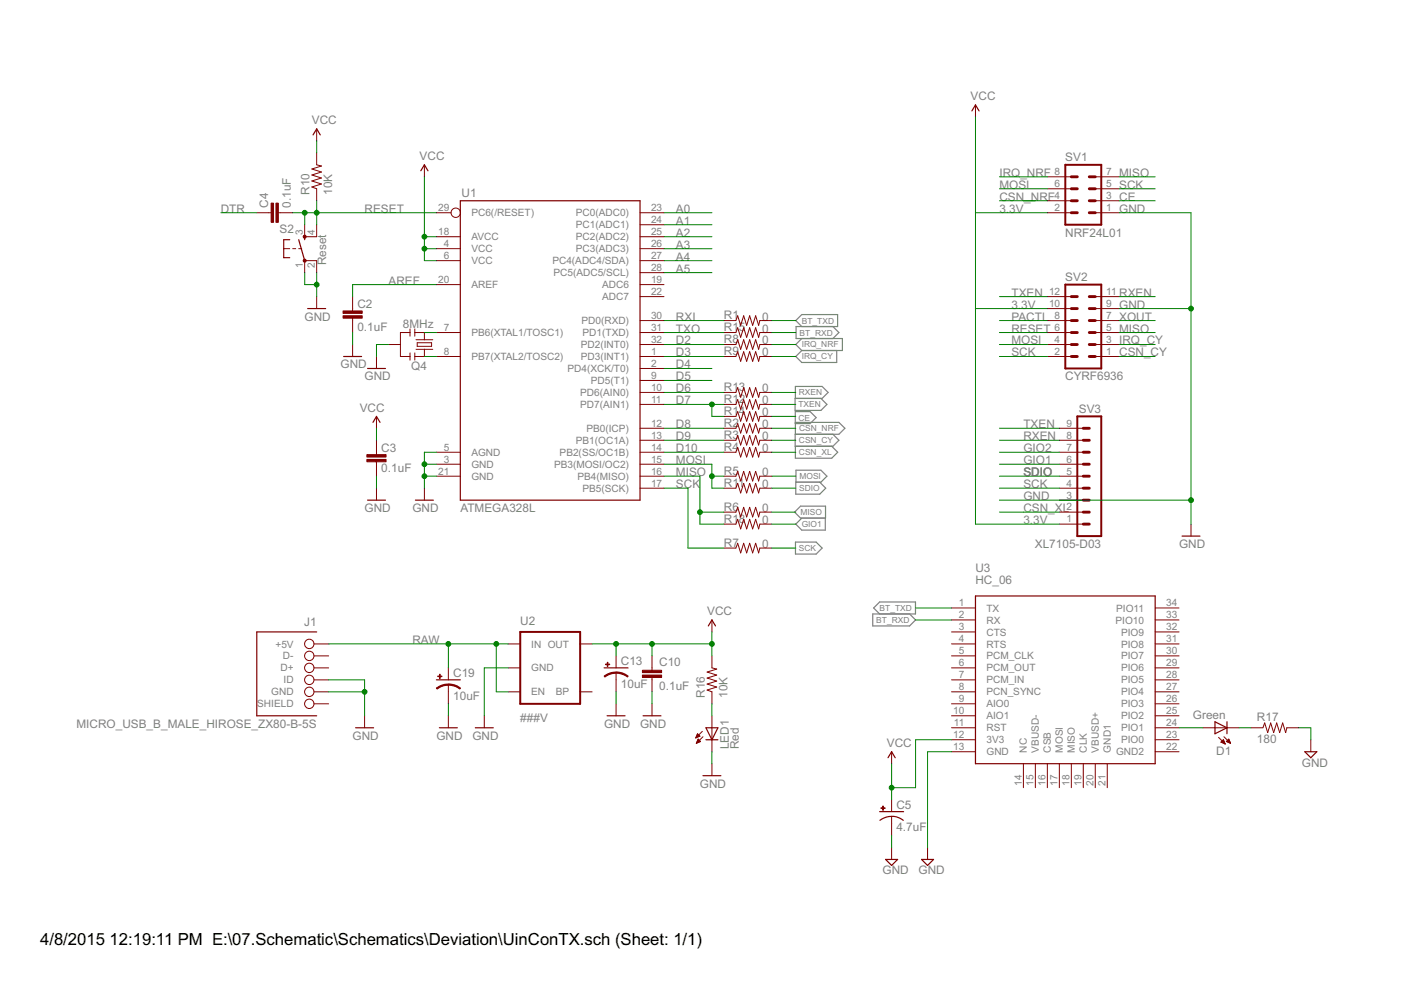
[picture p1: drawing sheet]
<svg xmlns="http://www.w3.org/2000/svg" width="297mm" height="210mm" viewBox="0 0 297 210" stroke-linecap="round" stroke-linejoin="round" font-family="sans-serif">
<g fill="none" stroke="#808080" stroke-width=".25">
<path d="M170 69.2l-1.3-1.2 1.3-1.3h7.6v2.5h-8.8v2.6h9.8v2.5h-8.6M170 74.3l-1.3 1.3 1.3 1.3h7.4v-2.6M170 71.8l-1.3 1.2 1.3 1.3M176.6 69.2l1.3 1.3-1.3 1.3M168.6 87.3h3.2l1.2 1.2-1.2 1.3h-3.2zM168.6 84.5v-2.6h5.7l1.3 1.3-1.3 1.3h-5.7v2.5h5.5l1.2-1.3-1.2-1.2M168.6 92.1v-2.5h9.3l1.2 1.2-1.2 1.3h-9.3v2.5h8l1.3-1.3-1.3-1.2M168.6 94.6v2.6h7.7l1.3-1.3-1.3-1.3M168.5 108.6l1.2-1.3h5.3v2.6h-5.3zM168.7 114.9h4.3l1.3 1.3-1.3 1.3h-4.3zM168.8 102.2v-2.5h5.3l1.2 1.3-1.2 1.2h-5.4v2.6h5.1l1.3-1.3-1.3-1.3M170 109.9l-1.3 1.2 1.3 1.3h5v-2.5"/>
<path d="M186.5 130.2l-1.3-1.3 1.3-1.3h7.6v2.6h-9.1v2.5h7.8l1.3-1.3-1.3-1.2"/>
</g>
<g fill="none" stroke="#800000" stroke-width=".21">
<path d="M67.1 32.4v2.5l1.1 .3-2.1 .6 2.1 .7-2.1 .6 2.1 .6-2.1 .7 2.1 .6-2.1 .6 1 .4v2.6M67.1 27.3v2.6M90 34.9v2.6M206.8 22.2v2.6M222.1 37.5h5M232.2 37.5h5.1M54.4 45.1h3.1M59 45.1h3.1M60.2 52.7h1.2M62.1 52.7h.6M63.3 52.7h.7M64.6 47.6v2.6h2.5v-2.6"/>
<path d="M64.6 57.8v-2.5h2.5v2.5M92.5 52.7h5.1M92.5 50.2h5.1M92.5 55.3h5.1M92.5 45.1h3.1M135.7 52.7h5.1M135.7 50.2h5.1M135.7 55.3h5.1M135.7 57.8h5.1M135.7 47.6h5.1M135.7 45.1h5.1M222.1 45.1h5"/>
<path d="M222.1 42.6h5M222.1 40h5M232.2 45.1h5.1M232.2 42.6h5.1M232.2 40h5.1M67.1 62.9v2.5M74.8 62.9v3M74.8 67.5v3M74.8 73v2.6M79.8 75.6v2.5M82.4 73h2.5M86.9 70.5h-2v5.1h2"/>
<path d="M86.9 69.7v1.6M86.9 74.8v1.5M87.9 70.5h2.1v1.5M87.9 69.7v1.6M87.9 74.8v1.5M88.2 72h3.6M88.2 74.1h3.6M88.5 72.7h3v.7h-3zM90 74.1v1.5h-2.1M92.5 70.5h5.1M92.5 75.6h5.1M92.5 60.3h5.1"/>
<path d="M135.7 70.5h5.1M135.7 75.6h5.1M135.7 73h5.1M135.7 60.3h5.1M135.7 78.1h5.1M135.7 68h5.1M135.7 62.9h5.1M153.5 70.5h2.5l.4-1 .6 2 .7-2 .6 2 .6-2 .7 2 .6-2 .6 2 .3-1h2.5M153.5 75.6h2.5l.4-1 .6 2 .7-2 .6 2 .6-2 .7 2 .6-2 .6 2 .3-1h2.5M153.5 73h2.5l.4-1 .6 2.1 .7-2.1 .6 2.1 .6-2.1 .7 2.1 .6-2.1 .6 2.1 .3-1.1h2.5M153.5 68h2.5l.4-1 .6 2 .7-2 .6 2 .6-2 .7 2 .6-2 .6 2 .3-1h2.5M222.1 70.5h5"/>
<path d="M222.1 75.6h5M222.1 73h5M222.1 68h5M222.1 62.9h5M222.1 65.4h5M232.2 70.5h5.1M232.2 75.6h5.1M232.2 73h5.1M232.2 68h5.1M232.2 62.9h5.1M232.2 65.4h5.1M79.8 88.3v2.5"/>
<path d="M79.8 93.3v3.1M79.8 97.9v3.1M92.5 98.4h5.1M92.5 95.9h5.1M135.7 98.4h5.1M135.7 95.9h5.1M135.7 93.3h5.1M135.7 90.8h5.1M135.7 85.7h5.1M135.7 83.2h5.1M135.7 80.7h5.1M153.5 95.9h2.5l.4-1 .6 2 .7-2 .6 2 .6-2 .7 2 .6-2 .6 2 .3-1h2.5"/>
<path d="M153.5 93.3h2.5l.4-1 .6 2.1 .7-2.1 .6 2.1 .6-2.1 .7 2.1 .6-2.1 .6 2.1 .3-1.1h2.5M153.5 90.8h2.5l.4-1 .6 2 .7-2 .6 2 .6-2 .7 2 .6-2 .6 2 .3-1h2.5M153.5 85.7h2.5l.4-1 .6 2.1 .7-2.1 .6 2.1 .6-2.1 .7 2.1 .6-2.1 .6 2.1 .3-1.1h2.5M153.5 83.2h2.5l.4-1 .6 2 .7-2 .6 2 .6-2 .7 2 .6-2 .6 2 .3-1h2.5M153.5 88.3h2.5l.4-1 .6 2 .7-2 .6 2 .6-2 .7 2 .6-2 .6 2 .3-1h2.5M224.6 98.4h5.1M224.6 95.9h5.1M224.6 93.3h5.1M224.6 90.8h5.1M79.8 103.5v2.5M90 103.5v2.5M92.5 101h5.1"/>
<path d="M135.7 103.5h5.1M135.7 101h5.1M153.5 103.5h2.5l.4-1 .6 2 .7-2 .6 2 .6-2 .7 2 .6-2 .6 2 .3-1h2.5M153.5 101h2.5l.4-1.1 .6 2.1 .7-2.1 .6 2.1 .6-2.1 .7 2.1 .6-2.1 .6 2.1 .3-1h2.5M153.5 111.1h2.5l.4-1 .6 2 .7-2 .6 2 .6-2 .7 2 .6-2 .6 2 .3-1h2.5M153.5 108.6h2.5l.4-1 .6 2 .7-2 .6 2 .6-2 .7 2 .6-2 .6 2 .3-1h2.5M153.5 116.2h2.5l.4-1 .6 2 .7-2 .6 2 .6-2 .7 2 .6-2 .6 2 .3-1h2.5M224.6 103.5h5.1M224.6 101h5.1M224.6 111.1h5.1M224.6 108.6h5.1M224.6 106h5.1"/>
<path d="M252.5 111.1v2.6M66.6 136.5h3.1M66.6 139.1h3.1M107.8 136.5h2.5M123 136.5h2.5M130.6 139.1v2.5M138.2 139.1v3M150.9 139.1v2.5l1.1 .3-2.1 .6 2.1 .6-2.1 .7 2.1 .6-2.1 .6 2.1 .7-2.1 .6 1 .4v2.5M150.9 131.4v2.6M201.7 136.5h5.1M201.7 128.9h5.1M201.7 131.4h5.1"/>
<path d="M201.7 134h5.1M201.7 139.1h5.1M244.9 136.5h5.1M244.9 128.9h5.1M244.9 131.4h5.1M244.9 134h5.1M244.9 139.1h5.1M66.6 141.6h3.1M66.6 146.7h3.1M66.6 144.1h3.1M66.6 149.2h3.1M77.3 151.8v2.5"/>
<path d="M95.1 141.6v2.5M95.1 145.2v4M95.1 151.8v2.5M102.7 151.8v2.5M107.8 141.6h2.5M107.8 146.7h2.5M123 146.7h2.5M130.6 142.6v4.1M130.6 149.2v2.6M138.2 143.6v3.1M138.2 149.2v2.6M147.6 156.4h.1"/>
<path d="M147.6 156.3h.4M147.6 156.1h.7M147.6 157.6h.1M147.7 156h.6M147.7 157.5h.3M147.7 155.9h.5M147.7 157.4h.5M147.8 155.8h.3M147.8 157.2h.7M147.8 155.7h.2M147.8 157.1h.6M147.9 155.6l.5 .5-.9 .4z"/>
<path d="M147.9 157h.4M148 156.9h.2M148 156.7h.1M148 156.7l-.4 .9M148 156.7l.5 .5M148.5 157.2l-.9 .4M148.9 155.1l-1.4 1.4M149 156.2l-1.4 1.4M150.9 151.8v7.6M189 159.4v2.5M201.7 156.8h5.1M201.7 141.6h5.1"/>
<path d="M201.7 146.7h5.1M201.7 144.1h5.1M201.7 149.2h5.1M201.7 151.8h5.1M201.7 154.3h5.1M201.7 159.4h5.1M244.9 156.8h5.1M244.9 141.6h5.1M244.9 146.7h5.1M244.9 144.1h5.1M244.9 149.2h5.1M244.9 151.8h5.1"/>
<path d="M244.9 154.3h5.1M244.9 159.4h5.1M255.1 154.3h7.6M258.4 156.3l1.4 1.4M258.9 157.4l.9 .3M258.9 157.4h.7M259 157.2h.5M259.1 157.1h.4M259.2 157.5h.5M259.2 157h.2M259.4 156.9h.1M259.4 156.8l-.5 .6"/>
<path d="M259.4 156.8l.4 .9M259.4 157.6h.3M259.5 156.2l1.4 1.4M259.7 157.7h.1M260 157.2h.8M260.1 157.1h.6M260.2 157h.4M260.3 157.4h.5M260.4 156.9h.2M260.5 156.7h.1M260.5 156.7l-.5 .5 .9 .4M260.5 156.7l.4 .9"/>
<path d="M260.6 157.5h.3M260.9 157.6h.1M265.2 154.3h2.6l.3-1 .7 2 .6-2 .6 2 .7-2 .6 2 .6-2 .7 2 .2-1h2.6M277.9 156.8v2.6M150.9 161.9v2.6M189 169.5v2.6M189 173.1v4M189 179.7v2.5M196.7 179.7v2.5M217 161.9v5.1M219.5 161.9v5.1M222.1 161.9v5.1"/>
<path d="M224.6 161.9v5.1M227.1 161.9v5.1M229.7 161.9v5.1M232.2 161.9v5.1M234.8 161.9v5.1"/>
<circle cx="96.6" cy="45.1" r=".99"/>
<circle cx="65.6" cy="139.1" r=".99"/>
<circle cx="65.6" cy="136.5" r=".99"/>
<circle cx="65.6" cy="141.6" r=".99"/>
<circle cx="65.6" cy="144.1" r=".99"/>
<circle cx="65.6" cy="146.7" r=".99"/>
<circle cx="65.6" cy="149.2" r=".99"/>
</g>
<g fill="none" stroke="#800000" stroke-width=".25">
<path d="M66.4 28.6l.7-1.3 .8 1.3M89.2 36.2l.8-1.3 .7 1.3M206.1 23.5l.7-1.3 .8 1.3M61.4 50.8h-1.2v3.8h1.2M63.3 50.8l1.3 4.5M64.6 50.2v.6M97.6 42.6h38.1v63.4h-38.1zM65.2 65.4h3.8M72.9 75.6h3.8M77.9 78.1h3.8M79.1 89.6l.7-1.3 .8 1.3M77.9 106h3.8"/>
<path d="M88.1 106h3.8M250.6 113.7h3.8M67.1 134h-12.7v17.8h12.7M150.2 132.7l.7-1.3 .8 1.3M206.8 126.4h38.1v35.5h-38.1zM75.4 154.3h3.8M92.5 144.1h5.1M93.2 154.3h3.8M100.8 154.3h3.8M128.1 141.6h5.1M128.7 151.8h3.8M136.3 151.8h3.8"/>
<path d="M149.7 154.3h2.5l-1.3 2.5zM149.7 156.8h2.5M257.6 153l2.5 1.3-2.5 1.3zM260.1 153v2.6M276.6 159.4h2.6l-1.3 1.3zM149 164.5h3.8M186.5 172.1h5.1M188.3 160.7l.7-1.3 .8 1.3M189 173.1l1.1 .1 1.4 .7M189 173.1l-1 .1-1.4 .7M187.8 182.2h2.5l-1.3 1.3zM195.4 182.2h2.5l-1.2 1.3z"/>
</g>
<g fill="#800000" stroke="#800000" stroke-width=".21">
<path d="M130.6 142.5l1.4 .2 1.2 .7-.2 .2-1.3-.7-1.1-.2z" fill-rule="evenodd"/>
<path d="M128.1 143.4l1.2-.7 1.3-.2v.2l-1 .2-1.4 .7z" fill-rule="evenodd"/>
<path d="M95.1 145h.2a3.9 3.9 0 0 1 2.3 .9l-.1 .2-.9-.5-1.5-.3z" fill-rule="evenodd"/>
<path d="M92.5 145.9l1.2-.7 1.4-.2v.3l-1.1 .1-1.3 .7z" fill-rule="evenodd"/>
<circle cx="64.6" cy="55.3" r=".33"/>
<circle cx="64.6" cy="50.2" r=".33"/>
</g>
<g fill="#800000" stroke="#800000" stroke-width=".21">
<path d="M77.8 96.4h4.1v.5h-4.1z"/>
<path d="M77.8 97.4h4.1v.5h-4.1z"/>
<path d="M72.7 65.9h4.1v.5h-4.1z"/>
<path d="M72.7 67h4.1v.5h-4.1z"/>
<path d="M57.5 43.1h.5v4h-.5z"/>
<path d="M58.5 43.1h.5v4h-.5z"/>
<path d="M136.2 143.1h4.1v.5h-4.1z"/>
<path d="M136.2 142.1h4.1v.5h-4.1z"/>
<path d="M128.4 140.8h.9v.1h-.9z"/>
<path d="M128.8 140.4h.1v.9h-.1z"/>
<path d="M92.8 143.3h.9v.2h-.9z"/>
<path d="M93.2 143h.1v.8h-.1z"/>
<path d="M186.8 171.3h.9v.1h-.9z"/>
<path d="M187.2 170.9h.1v.9h-.1z"/>
</g>
<path d="M225.9 34.9h7.6v12.7h-7.6zM225.9 60.3h7.6v17.8h-7.6zM228.4 88.3h5.1v25.4h-5.1zM110.3 134h12.7v15.2h-12.7z" fill="none" stroke="#800000" stroke-width=".42"/>
<g fill="none" stroke="#800000" stroke-width=".61">
<path d="M227.1 37.5h1.3M230.9 37.5h1.3M227.1 40h1.3M227.1 42.6h1.3M227.1 45.1h1.3M230.9 40h1.3M230.9 42.6h1.3M230.9 45.1h1.3M227.1 70.5h1.3M227.1 73h1.3M227.1 75.6h1.3M227.1 62.9h1.3"/>
<path d="M227.1 65.4h1.3M227.1 68h1.3M230.9 70.5h1.3M230.9 73h1.3M230.9 75.6h1.3M230.9 62.9h1.3M230.9 65.4h1.3M230.9 68h1.3M229.7 93.3h1.2M229.7 95.9h1.2M229.7 98.4h1.2M229.7 90.8h1.2"/>
<path d="M229.7 106h1.2M229.7 108.6h1.2M229.7 111.1h1.2M229.7 101h1.2M229.7 103.5h1.2"/>
</g>
<g fill="none" stroke="#008000" stroke-width=".21">
<path d="M67.1 29.9v2.5M90 37.5v17.8h2.5M206.8 24.8v86.3h17.8M211.9 37.5h10.2M237.3 37.5h7.6M46.8 45.1h7.6M62.1 45.1h30.4M64.6 45.1v2.5M64.6 57.8v2.5h2.5M67.1 42.6v5M67.1 57.8v5.1M90 50.2h2.5"/>
<path d="M90 52.7h2.5M140.8 50.2h10.1M140.8 52.7h10.1M140.8 55.3h10.1M140.8 45.1h10.1M140.8 57.8h10.1M140.8 47.6h10.1M206.8 45.1h15.3M211.9 40h10.2M211.9 42.6h10.2M237.3 45.1h15.2v66M237.3 40h7.6"/>
<path d="M237.3 42.6h7.6M74.8 70.5v2.5M82.4 73h-2.6v2.6M90 70.5h2.5M90 75.6h2.5M92.5 60.3h-17.7v2.6M140.8 73h12.7M140.8 70.5h12.7M140.8 75.6h12.7M140.8 78.1h10.1M140.8 68h12.7M163.6 73h5.1"/>
<path d="M163.6 70.5h5.1M163.6 75.6h5.1M163.6 68h5.1M206.8 65.4h15.3M211.9 73h10.2M211.9 70.5h10.2M211.9 75.6h10.2M211.9 68h10.2M211.9 62.9h10.2M237.3 73h7.6M237.3 65.4h15.2M237.3 70.5h7.6"/>
<path d="M237.3 75.6h7.6M237.3 68h7.6M237.3 62.9h7.6M79.8 90.8v2.5M90 98.4h2.5M92.5 95.9h-2.5v7.6M140.8 98.4h10.1v5.1h2.6M140.8 95.9h12.7M140.8 93.3h12.7M140.8 90.8h12.7M140.8 80.7h10.1M140.8 85.7h12.7"/>
<path d="M140.8 83.2h12.7M150.9 85.7v2.6h2.6M163.6 95.9h5.1M163.6 93.3h5.1M163.6 90.8h5.1M163.6 85.7h5.1M163.6 88.3h5.1M163.6 83.2h5.1M211.9 95.9h12.7M211.9 98.4h12.7M211.9 93.3h12.7M211.9 90.8h12.7"/>
<path d="M79.8 101v2.5M90 101h2.5M140.8 101h7.6v10.1h5.1M140.8 103.5h5.1v12.7h7.6M148.4 108.6h5.1M150.9 101h2.6M163.6 101h5.1M163.6 103.5h5.1M163.6 116.2h5.1M163.6 108.6h5.1M163.6 111.1h5.1M211.9 101h12.7"/>
<path d="M211.9 106h40.6M211.9 103.5h12.7M211.9 108.6h12.7M69.7 136.5h38.1M95.1 136.5v5.1M105.2 136.5v10.2h2.6M125.5 136.5h25.4M130.6 136.5v2.6M138.2 136.5v2.6M150.9 134v5.1M194.1 128.9h7.6M194.1 131.4h7.6"/>
<path d="M69.7 146.7h7.6M69.7 144.1h7.6v7.7M95.1 149.2v2.6M107.8 141.6h-5.1v10.2M130.6 146.7v2.5M138.2 146.7v2.5M150.9 149.2v2.6M150.9 159.4v2.5M201.7 159.4h-5v20.3M201.7 156.8h-7.6v10.2h-5.1M250 154.3h5.1M262.7 154.3h2.5"/>
<path d="M275.4 154.3h2.5v2.5M189 161.9v7.6M189 177.1v2.6"/>
</g>
<g fill="#008000" stroke="#008000" stroke-width=".21">
<circle cx="90" cy="50.2" r=".51"/>
<circle cx="90" cy="52.7" r=".51"/>
<circle cx="150.9" cy="136.5" r=".51"/>
<circle cx="138.2" cy="136.5" r=".51"/>
<circle cx="130.6" cy="136.5" r=".51"/>
<circle cx="67.1" cy="60.3" r=".51"/>
<circle cx="90" cy="98.4" r=".51"/>
<circle cx="90" cy="101" r=".51"/>
<circle cx="252.5" cy="65.4" r=".51"/>
<circle cx="252.5" cy="106" r=".51"/>
<circle cx="77.3" cy="146.7" r=".51"/>
<circle cx="67.1" cy="45.1" r=".51"/>
<circle cx="64.6" cy="45.1" r=".51"/>
<circle cx="148.4" cy="108.6" r=".51"/>
<circle cx="150.9" cy="101" r=".51"/>
<circle cx="150.9" cy="85.7" r=".51"/>
<circle cx="189" cy="167" r=".51"/>
<circle cx="105.2" cy="136.5" r=".51"/>
<circle cx="95.1" cy="136.5" r=".51"/>
</g>
<g font-size="4">
<text x="8.5" y="200.4">4/8/2015</text>
<text x="23.2" y="200.4">12:19:11 PM E:\07.Schematic\Schematics\Deviation\UinConTX.sch (Sheet: 1/1)</text>
</g>
<g font-size="2.8" fill="#808080">
<text x="205.8" y="21.2">VCC</text>
<text x="66.1" y="26.3">VCC</text>
<text x="89" y="33.9">VCC</text>
<text x="225.9" y="34.2">SV1</text>
<text x="65.6" y="41.3" transform="rotate(-90 65.6 41.3)">R10</text>
<text x="70.4" y="41.3" transform="rotate(-90 70.4 41.3)">10K</text>
<text x="97.9" y="41.8">U1</text>
<text x="211.9" y="40">MOSI</text>
<text x="211.9" y="37.5">IRQ_NRF</text>
<text x="237.3" y="40">SCK</text>
<text x="237.3" y="37.5">MISO</text>
<text x="46.8" y="45.1">DTR</text>
<text x="56.8" y="44.1" transform="rotate(-90 56.8 44.1)">C4</text>
<text x="61.7" y="44.1" transform="rotate(-90 61.7 44.1)">0.1uF</text>
<text x="77.3" y="45.1">RESET</text>
<text x="143.3" y="47.6">A1</text>
<text x="143.3" y="45.1">A0</text>
<text x="211.9" y="42.6">CSN_NRF</text>
<text x="211.9" y="45.1">3.3V</text>
<text x="237.3" y="45.1">GND</text>
<text x="237.3" y="42.6">CE</text>
<text x="59.3" y="49.4">S2</text>
<text x="143.3" y="52.7">A3</text>
<text x="143.3" y="50.2">A2</text>
<text x="225.9" y="50.2">NRF24L01</text>
<text x="69.2" y="56.3" transform="rotate(-90 69.2 56.3)">Reset</text>
<text x="143.3" y="57.8">A5</text>
<text x="143.3" y="55.3">A4</text>
<text x="225.9" y="59.6">SV2</text>
<text x="75.8" y="65.3">C2</text>
<text x="82.4" y="60.3">AREF</text>
<text x="214.4" y="62.9">TXEN</text>
<text x="214.4" y="65.4">3.3V</text>
<text x="237.3" y="65.4">GND</text>
<text x="237.3" y="62.9">RXEN</text>
<text x="64.6" y="68">GND</text>
<text x="75.8" y="70.1">0.1uF</text>
<text x="85.4" y="69.5">8MHz</text>
<text x="143.3" y="70.5">TXO</text>
<text x="143.3" y="68">RXI</text>
<text x="153.5" y="67.7">R1</text>
<text x="153.5" y="70.3">R15</text>
<text x="161.6" y="68">0</text>
<text x="161.6" y="70.5">0</text>
<text x="214.4" y="70.5">RESET</text>
<text x="214.4" y="68">PACTL</text>
<text x="237.3" y="70.5">MISO</text>
<text x="237.3" y="68">XOUT</text>
<text x="143.3" y="73">D2</text>
<text x="143.3" y="75.6">D3</text>
<text x="153.5" y="72.8">R8</text>
<text x="153.5" y="75.4">R9</text>
<text x="161.6" y="73">0</text>
<text x="161.6" y="75.6">0</text>
<text x="214.4" y="75.6">SCK</text>
<text x="214.4" y="73">MOSI</text>
<text x="237.3" y="75.6">CSN_CY</text>
<text x="237.3" y="73">IRQ_CY</text>
<text x="72.2" y="78.1">GND</text>
<text x="77.3" y="80.7">GND</text>
<text x="87.2" y="78.4">Q4</text>
<text x="143.3" y="78.1">D4</text>
<text x="143.3" y="80.7">D5</text>
<text x="143.3" y="83.2">D6</text>
<text x="153.5" y="83">R13</text>
<text x="161.6" y="83.2">0</text>
<text x="225.9" y="80.7">CYRF6936</text>
<text x="76.3" y="87.3">VCC</text>
<text x="143.3" y="85.7">D7</text>
<text x="153.5" y="85.5">R12</text>
<text x="153.5" y="88">R14</text>
<text x="161.6" y="85.7">0</text>
<text x="161.6" y="88.3">0</text>
<text x="228.7" y="87.5">SV3</text>
<text x="80.8" y="95.8">C3</text>
<text x="143.3" y="93.4">D9</text>
<text x="143.3" y="90.8">D8</text>
<text x="143.3" y="95.9">D10</text>
<text x="153.5" y="90.6">R2</text>
<text x="153.5" y="93.1">R3</text>
<text x="153.5" y="95.7">R4</text>
<text x="161.6" y="90.8">0</text>
<text x="161.6" y="93.4">0</text>
<text x="161.6" y="95.9">0</text>
<text x="217" y="93.4">RXEN</text>
<text x="217" y="90.8">TXEN</text>
<text x="217" y="95.9">GIO2</text>
<text x="80.8" y="100.1">0.1uF</text>
<text x="143.3" y="101">MISO</text>
<text x="143.3" y="98.4">MOSI</text>
<text x="153.5" y="100.7">R5</text>
<text x="161.6" y="101">0</text>
<text x="217" y="101">SDIO</text>
<text x="217" y="98.4">GIO1</text>
<text x="143.3" y="103.5">SCK</text>
<text x="153.5" y="103.3">R11</text>
<text x="161.6" y="103.5">0</text>
<text x="217" y="106.1">GND</text>
<text x="217" y="103.5">SCK</text>
<text x="77.3" y="108.6">GND</text>
<text x="87.4" y="108.6">GND</text>
<text x="97.6" y="108.6">ATMEGA328L</text>
<text x="153.5" y="108.4">R6</text>
<text x="153.5" y="110.9">R18</text>
<text x="161.6" y="108.6">0</text>
<text x="161.6" y="111.1">0</text>
<text x="217" y="108.6">CSN_XL</text>
<text x="217" y="111.1">3.3V</text>
<text x="153.5" y="116">R7</text>
<text x="161.6" y="116.2">0</text>
<text x="219.4" y="116.2">XL7105-D03</text>
<text x="250" y="116.2">GND</text>
<text x="206.8" y="123.8">HC_06</text>
<text x="206.8" y="121.3">U3</text>
<text x="149.9" y="130.4">VCC</text>
<text x="64.5" y="132.7">J1</text>
<text x="87.4" y="136.5">RAW</text>
<text x="110.3" y="132.5">U2</text>
<text x="96.1" y="143.5">C19</text>
<text x="131.6" y="141">C13</text>
<text x="139.8" y="141.2">C10</text>
<text x="96.1" y="148.3">10uF</text>
<text x="131.6" y="145.8">10uF</text>
<text x="139.8" y="146.3">0.1uF</text>
<text x="149.4" y="148" transform="rotate(-90 149.4 148)">R16</text>
<text x="154.2" y="148" transform="rotate(-90 154.2 148)">10K</text>
<text x="16.2" y="154.3">MICRO_USB_B_MALE_HIROSE_ZX80-B-5S</text>
<text x="110.3" y="153">###V</text>
<text x="128.1" y="154.3">GND</text>
<text x="135.7" y="154.3">GND</text>
<text x="252.9" y="152.4">Green</text>
<text x="266.5" y="152.8">R17</text>
<text x="74.8" y="156.8">GND</text>
<text x="92.5" y="156.8">GND</text>
<text x="100.1" y="156.8">GND</text>
<text x="154.5" y="158.9" transform="rotate(-90 154.5 158.9)">LED1</text>
<text x="156.7" y="158.9" transform="rotate(-90 156.7 158.9)">Red</text>
<text x="188" y="158.4">VCC</text>
<text x="257.9" y="160.1">D1</text>
<text x="266.5" y="157.6">180</text>
<text x="148.4" y="167">GND</text>
<text x="276" y="162.6">GND</text>
<text x="190.1" y="171.4">C5</text>
<text x="190.1" y="176.3">4.7uF</text>
<text x="187.1" y="185.4">GND</text>
<text x="194.8" y="185.4">GND</text>
</g>
<g font-size="2.4" fill="#808080">
<text x="223.6" y="39.7">6</text>
<text x="223.6" y="37.1">8</text>
<text x="234.5" y="39.7">5</text>
<text x="234.5" y="37.1">7</text>
<text x="92.9" y="44.8">29</text>
<text x="99.9" y="45.9">PC6(/RESET)</text>
<text x="122.1" y="45.9">PC0(ADC0)</text>
<text x="138" y="47.3">24</text>
<text x="138" y="44.8">23</text>
<text x="223.6" y="44.8">2</text>
<text x="223.6" y="42.2">4</text>
<text x="234.5" y="44.8">1</text>
<text x="234.5" y="42.2">3</text>
<text x="64.2" y="49.8" transform="rotate(-90 64.2 49.8)">3</text>
<text x="66.8" y="49.8" transform="rotate(-90 66.8 49.8)">4</text>
<text x="92.9" y="49.8">18</text>
<text x="94.1" y="52.4">4</text>
<text x="99.9" y="53.5">VCC</text>
<text x="99.9" y="50.9">AVCC</text>
<text x="122.1" y="53.5">PC3(ADC3)</text>
<text x="122.1" y="50.9">PC2(ADC2)</text>
<text x="122.1" y="48.4">PC1(ADC1)</text>
<text x="138" y="52.4">26</text>
<text x="138" y="49.8">25</text>
<text x="64.2" y="56.8" transform="rotate(-90 64.2 56.8)">1</text>
<text x="66.8" y="56.8" transform="rotate(-90 66.8 56.8)">2</text>
<text x="92.9" y="60">20</text>
<text x="94.1" y="54.9">6</text>
<text x="99.9" y="56">VCC</text>
<text x="117.1" y="56">PC4(ADC4/SDA)</text>
<text x="117.3" y="58.6">PC5(ADC5/SCL)</text>
<text x="138" y="60">19</text>
<text x="138" y="57.4">28</text>
<text x="138" y="54.9">27</text>
<text x="99.9" y="61.1">AREF</text>
<text x="127.7" y="63.6">ADC7</text>
<text x="127.7" y="61.1">ADC6</text>
<text x="138" y="62.5">22</text>
<text x="222.4" y="65.1">10</text>
<text x="222.4" y="62.5">12</text>
<text x="234.5" y="65.1">9</text>
<text x="234.5" y="62.5">11</text>
<text x="94.1" y="70.1">7</text>
<text x="99.9" y="71.3">PB6(XTAL1/TOSC1)</text>
<text x="123.3" y="68.7">PD0(RXD)</text>
<text x="123.5" y="71.3">PD1(TXD)</text>
<text x="138" y="70.1">31</text>
<text x="138" y="67.6">30</text>
<text x="223.6" y="70.1">6</text>
<text x="223.6" y="67.6">8</text>
<text x="234.5" y="70.1">5</text>
<text x="234.5" y="67.6">7</text>
<text x="94.1" y="75.2">8</text>
<text x="99.9" y="76.3">PB7(XTAL2/TOSC2)</text>
<text x="123.1" y="76.3">PD3(INT1)</text>
<text x="123.1" y="73.8">PD2(INT0)</text>
<text x="138" y="77.8">2</text>
<text x="138" y="75.2">1</text>
<text x="138" y="72.7">32</text>
<text x="223.6" y="75.2">2</text>
<text x="223.6" y="72.7">4</text>
<text x="234.5" y="75.2">1</text>
<text x="234.5" y="72.7">3</text>
<text x="120.3" y="78.9">PD4(XCK/T0)</text>
<text x="123" y="84">PD6(AIN0)</text>
<text x="125.3" y="81.4">PD5(T1)</text>
<text x="138" y="82.8">10</text>
<text x="138" y="80.3">9</text>
<text x="123" y="86.5">PD7(AIN1)</text>
<text x="138" y="85.4">11</text>
<text x="94.1" y="95.5">5</text>
<text x="122.1" y="94.1">PB1(OC1A)</text>
<text x="124.3" y="91.6">PB0(ICP)</text>
<text x="138" y="95.5">14</text>
<text x="138" y="93">13</text>
<text x="138" y="90.5">12</text>
<text x="226.1" y="95.5">7</text>
<text x="226.1" y="93">8</text>
<text x="226.1" y="90.5">9</text>
<text x="92.9" y="100.6">21</text>
<text x="94.1" y="98.1">3</text>
<text x="99.9" y="99.2">GND</text>
<text x="99.9" y="101.7">GND</text>
<text x="99.9" y="96.7">AGND</text>
<text x="117.5" y="99.2">PB3(MOSI/OC2)</text>
<text x="118.7" y="96.7">PB2(SS/OC1B)</text>
<text x="122.5" y="101.7">PB4(MISO)</text>
<text x="138" y="100.6">16</text>
<text x="138" y="98.1">15</text>
<text x="226.1" y="100.6">5</text>
<text x="226.1" y="98.1">6</text>
<text x="123.5" y="104.3">PB5(SCK)</text>
<text x="138" y="103.2">17</text>
<text x="226.1" y="105.7">3</text>
<text x="226.1" y="103.2">4</text>
<text x="226.1" y="110.8">1</text>
<text x="226.1" y="108.2">2</text>
<text x="203.3" y="128.6">1</text>
<text x="203.3" y="131.1">2</text>
<text x="209.2" y="129.7">TX</text>
<text x="236.7" y="129.7">PIO11</text>
<text x="247.2" y="131.1">33</text>
<text x="247.2" y="128.6">34</text>
<text x="58.4" y="137.3">+5V</text>
<text x="112.6" y="137.3">IN OUT</text>
<text x="203.3" y="133.6">3</text>
<text x="203.3" y="136.2">4</text>
<text x="209.2" y="132.2">RX</text>
<text x="209.2" y="134.7">CTS</text>
<text x="209.2" y="137.3">RTS</text>
<text x="236.5" y="132.2">PIO10</text>
<text x="237.7" y="137.3">PIO8</text>
<text x="237.7" y="134.7">PIO9</text>
<text x="247.2" y="136.2">31</text>
<text x="247.2" y="133.6">32</text>
<text x="59.5" y="142.4">D+</text>
<text x="60" y="139.8">D-</text>
<text x="112.6" y="142.4">GND</text>
<text x="203.3" y="138.7">5</text>
<text x="203.3" y="141.2">6</text>
<text x="203.3" y="143.8">7</text>
<text x="209.2" y="139.8">PCM_CLK</text>
<text x="209.2" y="142.4">PCM_OUT</text>
<text x="237.7" y="142.4">PIO6</text>
<text x="237.7" y="139.8">PIO7</text>
<text x="247.2" y="143.8">28</text>
<text x="247.2" y="141.2">29</text>
<text x="247.2" y="138.7">30</text>
<text x="54.6" y="150">SHIELD</text>
<text x="57.5" y="147.4">GND</text>
<text x="60.1" y="144.9">ID</text>
<text x="112.6" y="147.4">EN</text>
<text x="117.8" y="147.4">BP</text>
<text x="203.3" y="146.3">8</text>
<text x="203.3" y="148.9">9</text>
<text x="209.2" y="144.9">PCM_IN</text>
<text x="209.2" y="147.4">PCN_SYNC</text>
<text x="209.2" y="150">AIO0</text>
<text x="237.7" y="150">PIO3</text>
<text x="237.7" y="147.4">PIO4</text>
<text x="237.7" y="144.9">PIO5</text>
<text x="247.2" y="148.9">26</text>
<text x="247.2" y="146.3">27</text>
<text x="202.1" y="151.4">10</text>
<text x="202.3" y="153.9">11</text>
<text x="209.2" y="152.5">AIO1</text>
<text x="209.2" y="155.1">RST</text>
<text x="237.7" y="155.1">PIO1</text>
<text x="237.7" y="152.5">PIO2</text>
<text x="247.2" y="153.9">24</text>
<text x="247.2" y="151.4">25</text>
<text x="202.1" y="156.5">12</text>
<text x="202.1" y="159">13</text>
<text x="209.2" y="157.6">3V3</text>
<text x="209.2" y="160.1">GND</text>
<text x="217.7" y="159.6" transform="rotate(-90 217.7 159.6)">NC</text>
<text x="220.3" y="159.6" transform="rotate(-90 220.3 159.6)">VBUSD-</text>
<text x="222.8" y="159.6" transform="rotate(-90 222.8 159.6)">CSB</text>
<text x="225.4" y="159.6" transform="rotate(-90 225.4 159.6)">MOSI</text>
<text x="227.9" y="159.6" transform="rotate(-90 227.9 159.6)">MISO</text>
<text x="230.4" y="159.6" transform="rotate(-90 230.4 159.6)">CLK</text>
<text x="233" y="159.6" transform="rotate(-90 233 159.6)">VBUSD+</text>
<text x="235.5" y="159.6" transform="rotate(-90 235.5 159.6)">GND1</text>
<text x="236.6" y="160.1">GND2</text>
<text x="237.7" y="157.6">PIO0</text>
<text x="247.2" y="159">22</text>
<text x="247.2" y="156.5">23</text>
<text x="216.6" y="166.6" transform="rotate(-90 216.6 166.6)">14</text>
<text x="219.2" y="166.6" transform="rotate(-90 219.2 166.6)">15</text>
<text x="221.7" y="166.6" transform="rotate(-90 221.7 166.6)">16</text>
<text x="224.2" y="166.6" transform="rotate(-90 224.2 166.6)">17</text>
<text x="226.8" y="166.6" transform="rotate(-90 226.8 166.6)">18</text>
<text x="229.3" y="166.6" transform="rotate(-90 229.3 166.6)">19</text>
<text x="231.9" y="166.6" transform="rotate(-90 231.9 166.6)">20</text>
<text x="234.4" y="166.6" transform="rotate(-90 234.4 166.6)">21</text>
</g>
<g font-size="2" fill="#808080">
<text x="169.5" y="71.1">BT_RXD</text>
<text x="170" y="68.6">BT_TXD</text>
<text x="170" y="76.2">IRQ_CY</text>
<text x="170" y="73.7">IRQ_NRF</text>
<text x="169.4" y="83.8">RXEN</text>
<text x="169.3" y="86.4">TXEN</text>
<text x="169.3" y="89.2">CE</text>
<text x="169.4" y="94">CSN_CY</text>
<text x="169.4" y="91.5">CSN_NRF</text>
<text x="169.4" y="96.5">CSN_XL</text>
<text x="169.5" y="101.6">MOSI</text>
<text x="169.5" y="104.1">SDIO</text>
<text x="169.7" y="109.2">MISO</text>
<text x="170" y="111.8">GIO1</text>
<text x="169.4" y="116.8">SCK</text>
<text x="186.5" y="129.5">BT_TXD</text>
<text x="185.8" y="132.1">BT_RXD</text>
</g>
</svg>
